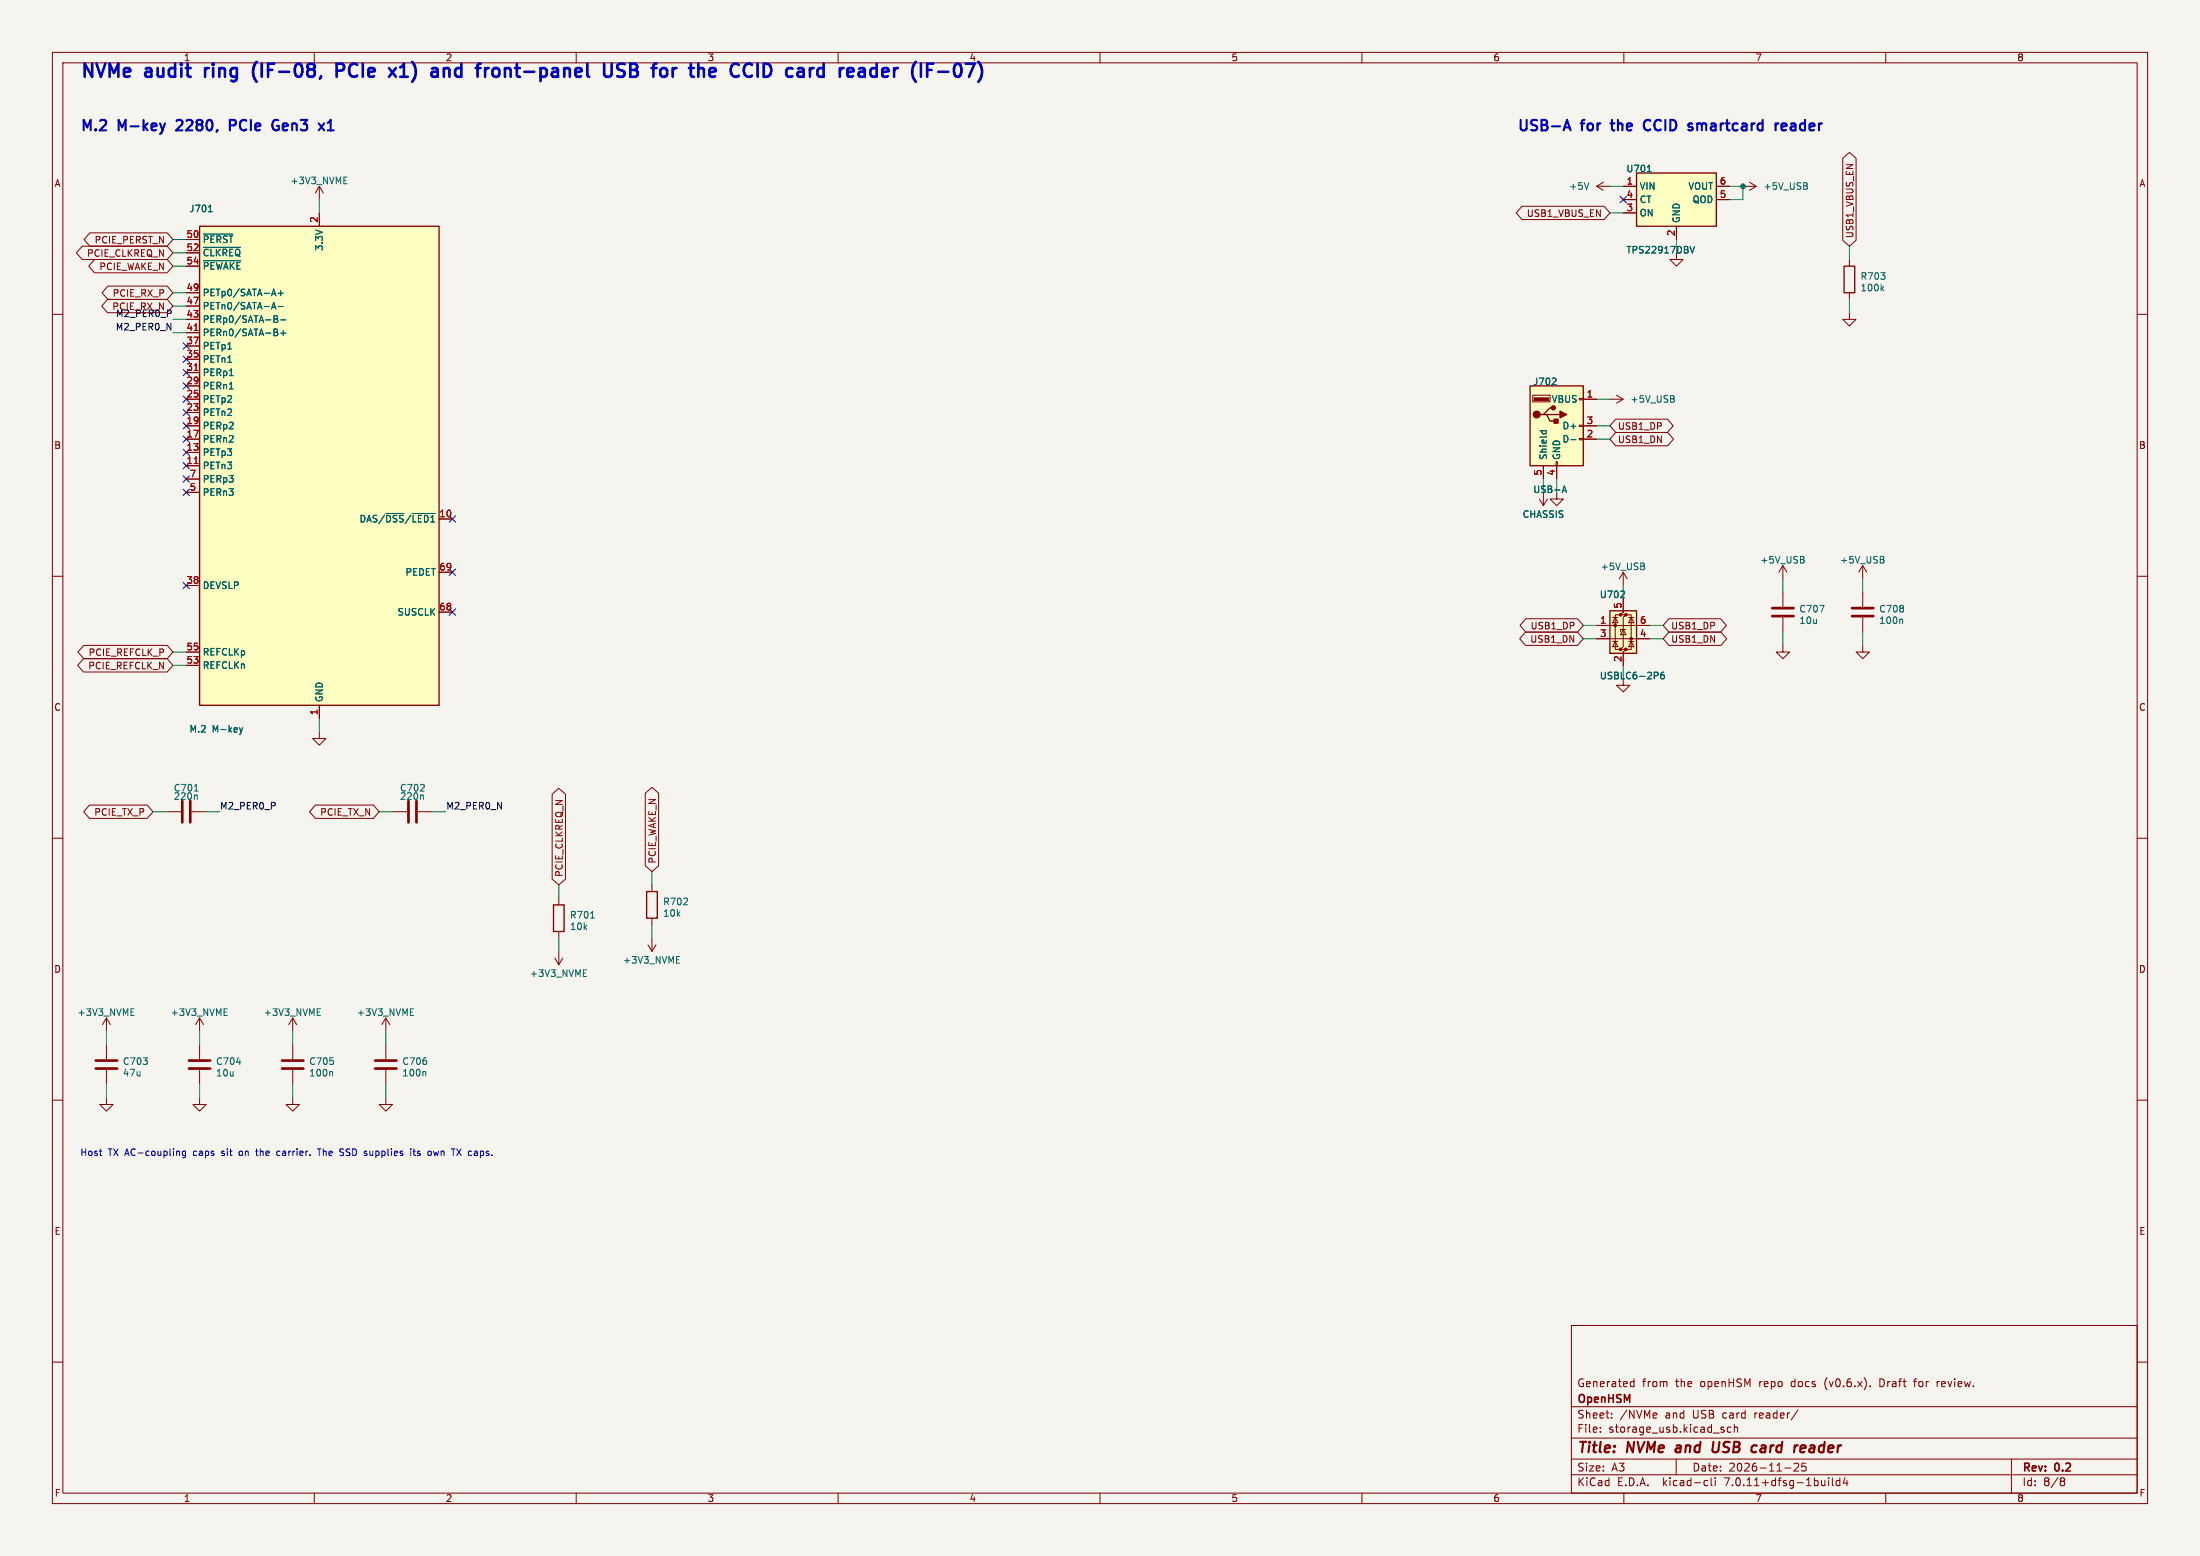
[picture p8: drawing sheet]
<svg xmlns="http://www.w3.org/2000/svg" width="420mm" height="297mm" viewBox="0 0 420 297" stroke-linecap="round" stroke-linejoin="round" font-family="sans-serif">
<path d="M0 0h420v297h-420z" fill="#f5f4ef" stroke="#f5f4ef" stroke-width=".19"/>
<g fill="none" stroke="#840000" stroke-width=".19">
<path d="M10 10h400v277h-400zM12 12h396v273h-396zM60 10v2M110 10v2M160 10v2M210 10v2M260 10v2M310 10v2M360 10v2M60.2 36.8l.8-1.2 .7 1.2M61 35.6v2.5M290.6 39.4h15.6l1.1 1.2-1.1 1.3h-15.6l-1.1-1.3z"/>
<path d="M304.8 35.6h2.5M306.1 34.8l-1.3 .8 1.3 .7M309.9 35.6h2.5M309.9 38.1h2.5M327.7 35.6h2.5M327.7 38.1h2.5M332.7 35.6h2.6M334 34.8l1.3 .8-1.3 .7M351.8 30.2l1.3-1.1 1.2 1.1v15.7l-1.2 1.1-1.3-1.1zM10 60h2M15.7 47h16.2l1.1 1.3-1.1 1.2h-16.2l-1.1-1.2zM17.1 44.4h14.8l1.1 1.3-1.1 1.3h-14.8l-1.1-1.3z"/>
<path d="M18.1 49.5h13.8l1.1 1.3-1.1 1.3h-13.8l-1.2-1.3zM20.5 57.1h11.4l1.1 1.3-1.1 1.3h-11.4l-1.1-1.3zM20.6 54.6h11.3l1.1 1.3-1.1 1.3h-11.3l-1.1-1.3zM35.6 58.4h2.5M35.6 55.9h2.5M35.6 45.7h2.5M35.6 48.3h2.5M35.6 50.8h2.5M61 40.6v2.6M309.9 40.6h2.5M320 48.3v1.2h1.3l-1.3 1.3-1.2-1.3h1.2M320 43.2v2.5"/>
<path d="M353.1 59.7v1.3h1.2l-1.2 1.2-1.3-1.2h1.3M353.1 49.5v1.3M353.1 55.9v1.3M408 60h2M35.6 78.7h2.5M35.6 76.2h2.5M35.6 73.7h2.5M35.6 71.1h2.5M35.6 68.6h2.5M35.6 66h2.5M35.6 63.5h2.5M35.6 61h2.5"/>
<path d="M292.6 75.4h3.3v1.3h-3.3zM301.5 76.1h.8v.2h-.8zM302.3 76.2h2.5M307.3 76.2h2.6M308.6 75.4l1.3 .8-1.3 .8M35.6 88.9h2.5M35.6 86.4h2.5M35.6 83.8h2.5M35.6 81.3h2.5M35.6 94h2.5M35.6 91.4h2.5M83.8 99.1h2.6"/>
<path d="M293.9 95.3l.7 1.2 .8-1.2M294.6 88.9v2.5M294.6 94v2.5M297.1 88.1h.2v.8h-.2zM297.2 94v1.3h1.2l-1.2 1.2-1.3-1.2h1.3M297.2 88.9v2.5M301.5 83.7h.8v.2h-.8zM301.5 81.2h.8v.2h-.8zM302.3 83.8h2.5M302.3 81.3h2.5M308.5 82.5h9.9l1.1 1.3-1.1 1.3h-9.9l-1.2-1.3zM308.5 80h9.8l1.1 1.3-1.1 1.3h-9.8l-1.2-1.3z"/>
<path d="M10 110h2M35.6 111.8h2.5M83.8 116.8h2.6M83.8 109.2h2.6M291.3 118.1h9.8l1.2 1.3-1.2 1.3h-9.8l-1.1-1.3zM304.8 119.4h10.2M307.8 117.9h1.1M308.4 117.9l.5 1h-1.1zM309.1 110.5l.8-1.3 .7 1.3M309.4 117.3h-1v6.7h1M309.9 114.3v2.5l-.5 .5h1l-.5 .6v5.5l-.5 .6h1l-.5 .5v2.5M309.9 109.2v2.6"/>
<path d="M310.4 117.3h1v6.7h-1M310.9 117.9h1M311.4 117.9l.5 1h-1zM318.6 118.1h9.9l1.1 1.3-1.1 1.3h-9.9l-1.1-1.3zM339.6 109.2l.8-1.2 .7 1.2M340.4 108v2.5M340.4 113v2.8M340.4 117.9v2.8M354.8 109.2l.8-1.2 .8 1.2M355.6 108v2.5M355.6 113v2.8M355.6 117.9v2.8"/>
<path d="M408 110h2M15.9 125.7h16l1.1 1.3-1.1 1.3h-16l-1.1-1.3zM16 123.2h15.9l1.1 1.3-1.1 1.2h-15.9l-1.1-1.2zM35.6 127h2.5M35.6 124.5h2.5M61 139.7v1.3h1.2l-1.2 1.2-1.3-1.2h1.3M61 134.6v2.6M291.2 120.6h9.9l1.2 1.3-1.2 1.3h-9.9l-1.1-1.3zM304.8 121.9h10.2M307.8 122.4h1.1M308.4 122.4l.5 1h-1.1zM309.9 120.1l.5 1.1h-1z"/>
<path d="M309.9 129.5v1.3h1.2l-1.2 1.3-1.3-1.3h1.3M310.4 120.1h-1v.4M310.9 122.4h1M311.4 122.4l.5 1h-1zM318.6 120.6h9.9l1.1 1.3-1.1 1.3h-9.9l-1.1-1.3zM340.4 123.2v1.3h1.2l-1.2 1.2-1.3-1.2h1.3M355.6 123.2v1.3h1.3l-1.3 1.2-1.3-1.2h1.3M10 160h2M17.1 153.7h11l1.1 1.2-1.1 1.3h-11l-1.1-1.3zM31.7 154.9h2.8M36.6 154.9h2.8M60.2 153.7h11.1l1.1 1.2-1.1 1.3h-11.1l-1.1-1.3z"/>
<path d="M74.9 154.9h2.8M79.8 154.9h2.7M105.4 151.6l1.3-1.1 1.3 1.1v16.2l-1.3 1.1-1.3-1.1zM123.2 151.4l1.3-1.1 1.2 1.1v13.9l-1.2 1.1-1.3-1.1zM408 160h2M106.7 171.5v1.2M106.7 177.8v1.3M124.5 168.9v1.3M124.5 175.3v1.2M124.5 179.1v2.5M19.6 195.6l.7-1.3 .8 1.3M20.3 194.3v2.6"/>
<path d="M20.3 199.4v2.8M37.3 195.6l.8-1.3 .8 1.3M38.1 194.3v2.6M38.1 199.4v2.8M55.1 195.6l.8-1.3 .7 1.3M55.9 194.3v2.6M55.9 199.4v2.8M72.9 195.6l.8-1.3 .7 1.3M73.7 194.3v2.6M73.7 199.4v2.8M105.9 182.9l.8 1.3 .7-1.3M106.7 181.6v2.6"/>
<path d="M123.7 180.3l.8 1.3 .7-1.3M10 210h2M20.3 209.6v1.2h1.3l-1.3 1.3-1.3-1.3h1.3M20.3 204.2v2.8M38.1 209.6v1.2h1.3l-1.3 1.3-1.3-1.3h1.3M38.1 204.2v2.8M55.9 209.6v1.2h1.2l-1.2 1.3-1.3-1.3h1.3M55.9 204.2v2.8M73.7 209.6v1.2h1.2l-1.2 1.3-1.3-1.3h1.3M73.7 204.2v2.8M408 210h2M10 260h2"/>
<path d="M300 253h108v32h-108zM408 260h2M300 278.5h108M300 274.5h108M300 268.5h108M305.5 273.2v.2M305.5 272.5v.1M307.7 270.5v.2M307.7 269.8v.1M311.4 264.6h.5M311.4 263.8h.5M311.9 263.2v1.5"/>
<path d="M316.2 269.8l.1 .2-.7 .2M320 278.5v3M328.9 272.9l.3 .2-.3 .3M328.9 272.4l.2 .1M330.4 272.5l-.4-.1-.3 .3 .2 .6h.5M331.1 272.5l.2-.1 .4 .1v.9M331.1 271.9v1.5M342.5 279.4l.6-.1 .2 .1 .1 .3-1 1.1h1M343.2 269.1l-1.3 1.9M344.7 279.3h-.7l-.1 .7 .3-.1h.5l.1 .2-.1 .5-.2 .2-.6-.2M357 264.5v.2M359.2 263.2h-.3v1.5h.3"/>
<path d="M365.3 263.7h.6M365.7 263.2l-.2 .2v1.3M369.8 263.7v1M370.2 263.7l-.3 .1-.1 .2M384 278.5v6.5M60 285v2M110 285v2M160 285v2M210 285v2M260 285v2M300 281.5h108M310 285v2"/>
<path d="M325.6 282.6l.4 .1M326 283.5l-.4 .1M326.7 282.1v1.3l.2 .2M327.4 282.1v.1M327.4 282.6v1M340.7 280.2h1.2M349.1 282.1v.1M349.1 282.6v1M349.8 282.1v1.3l.2 .2M351.2 282.7l-.4-.1-.3 .3 .2 .6h.5M351.2 282.1v1.5M352.2 282l-.3 1.1h.9"/>
<path d="M352.6 282.6v1M360 285v2M393.6 282.1h.3l.3 .3-.3 .3M393.6 282.7h.3M393.9 282.7l.2 .2 .1 .4-.3 .3h-.3"/>
</g>
<path d="M320 276.5l-.2 .4 .3 .3M327.1 275.2l-.2 1.6 .2 .3a.67 .67 0 0 0 .8-.1M336.2 276.5l-.1 .6M343.9 276l.6-.1 .1 .1 .1 .3-1 .2M344.5 277.1l-.6 .1" fill="none" stroke="#840000" stroke-width=".4"/>
<g fill="none" stroke="#840000" stroke-width=".51">
<path d="M338.3 117.6h4.1M338.3 116.1h4.1M353.6 117.6h4M353.6 116.1h4M34.8 152.9v4.1M36.3 152.9v4.1M78 152.9v4.1M79.5 152.9v4.1M18.3 204h4.1M18.3 202.4h4.1M36.1 204h4M36.1 202.4h4"/>
<path d="M53.8 204h4.1M53.8 202.4h4.1M71.6 204h4.1M71.6 202.4h4.1"/>
</g>
<g fill="none" stroke="#006464" stroke-width=".19">
<path d="M65.6 34.4h.5M65.6 35.1h.7M65.6 33.8h.7M303.3 34.9l-.4 1.2M314.5 32.8h.7M344.8 35.5l.3 .2-.1 .3-.2 .1M344.9 34.9l.1 .2-.1 .3M38.8 44.7h5.6M38.8 47.2h7.1M38.8 49.8h7.2M39.8 40.4h.7M51.8 59l.5-1.3 .4 1.3"/>
<path d="M52 58.6h.6M52 56.1h.6M52.3 55.2l.4 1.3M53.1 58.5h1M53.1 56h1M53.6 55.5v1M322.6 47l.5 1.3 .4-1.3M359.2 55l.4 .5M359.6 54.7l-.5 .5M43.8 74.2h.7M43.8 71.7h.7M52.3 60.3h.4l.3 .2-.3 .4 .3 .1v.3l-.2 .2h-.5z"/>
<path d="M52.3 62.8l.6 .1 .1 .3-.3 .2M52.3 63.4h.4M52.3 60.9h.4M52.7 63.4l.3 .3v.3l-.7 .1M53.6 63.6h1M53.6 61.1h1M54.1 63.1v1M296.9 72.2l.2 .2-.1 .3-.7 .7h.8M319.4 76.1l.3 .3-.1 .3-.2 .1M319.5 75.6l.1 .2-.1 .3M73.7 98h3.4M78.7 98h4.4"/>
<path d="M293.9 82.2h1.3M294.4 82.2v.4M295.2 82.2v.4M298.2 94l.4-1.3 .5 1.3M298.3 93.7h.6M299.9 83.9h.9M309.3 114.1h.8M310.1 112.9v.5M313.7 108.1l.3 .2-.1 .3-.2 .1M313.8 107.5l.1 .2-.1 .3M344.1 106.8l.3 .2v.3l-.2 .2M344.3 106.3l.1 .1-.1 .3"/>
<path d="M347.4 115.5h.8l-.5 1.3M359.4 106.8l.3 .2-.1 .3-.2 .2M359.5 106.3l.1 .1-.1 .3M363 118.2l.2 .2v.6M45.7 138.9l.3 .8M46 139.7l-.1 .3M46.3 138.9l-.3 .8M316.4 128.4l.1 .2-.1 .3M317.6 128.3l-.3 .1-.2 .2-.1 .7 .3 .3 .4-.1v-.5l-.1-.1-.3-.1-.3 .2M37.1 151h.7M37.5 151.7l.1 .2v.7M80.8 151.9v.7"/>
<path d="M112.7 175.2h.8M25 193.2h.4M25 193.8h.6M25 192.6h.6M42.8 193.2h.4M42.8 193.8h.6M42.8 192.6h.6M60.6 193.2h.4M60.6 193.8h.6M60.6 192.6h.6M78.3 193.2h.5M78.3 193.8h.7"/>
<path d="M78.3 192.6h.7M111.4 185.7h.4M111.4 186.4h.6M111.4 185.1h.6M129.1 183.2h.5M129.1 183.8h.7M129.1 182.6h.7M45.2 202.8h.8M63.3 204.5l.2 .2v.7M81.1 204.5l.2 .2v.7"/>
</g>
<g fill="#ffffc2" stroke="#ffffc2" stroke-width=".19">
<path d="M312.4 33h15.3v10.2h-15.3z"/>
<path d="M38.1 43.2h45.7v91.4h-45.7z"/>
<path d="M292.1 73.7h10.2v15.2h-10.2z"/>
<path d="M307.3 116.6h5.1v8.1h-5.1z"/>
</g>
<path d="M312.4 33h15.3v10.2h-15.3zM38.1 43.2h45.7v91.4h-45.7zM352 50.8h2.1v5.1h-2.1zM292.1 73.7h10.2v15.2h-10.2zM294.6 79.1h.7l.6 1.3h1.3M295.3 79.1h2.5M296.5 77.9h-.6l-1.3 1.2h-.6M307.3 116.6h5.1v8.1h-5.1zM105.7 172.7h2v5.1h-2zM123.4 170.2h2.1v5.1h-2.1z" fill="none" stroke="#840000" stroke-width=".25"/>
<path d="M37.1 70.7h.7M37.1 63.1h.7M37.1 88.5h.7" fill="none" stroke="#a90000" stroke-width=".19"/>
<g fill="#840000" stroke="#840000" stroke-width=".25">
<path d="M297.8 78.5l1.3 .6-1.3 .7z"/>
<path d="M296.7 80h.7v.8h-.7z"/>
<circle cx="293.4" cy="79.1" r=".63"/>
<circle cx="296.5" cy="77.9" r=".38"/>
</g>
<g fill="#840000" stroke="#840000" stroke-width=".19">
<path d="M292.9 75.9h2.8v.6h-2.8z"/>
<circle cx="308.4" cy="119.4" r=".25"/>
<circle cx="309.4" cy="124" r=".25"/>
<circle cx="309.4" cy="117.3" r=".25"/>
<circle cx="310.4" cy="124" r=".25"/>
<circle cx="310.4" cy="117.3" r=".25"/>
<circle cx="311.4" cy="121.9" r=".25"/>
</g>
<g fill="none" stroke="#0000c2" stroke-width=".4">
<path d="M33.8 23l-.1 .1M34.7 23.7l-1.1 1.2h1.2M44.8 23l-.9-.1v2M44.8 23.8l-.9 .1M52.4 23h.7M52.8 24h.4v.7a.7 .7 0 0 1-.8 .1M62.6 24.9h1.1M62.6 23.5l.5-.6v2M298.7 24.3h.9M299.2 22.9l.6 2M307.4 23.6h.8M315 23a.92 .92 0 0 0-1.1 .3 .92 .92 0 0 0 0 1.1 .69 .69 0 0 0 1.1 .4"/>
<path d="M339.5 23.6l-.4 .1M340.1 24.2l1-.2-.1-.4h-.6l-.3 .2 .1 1h.8"/>
</g>
<g fill="none" stroke="#0000c2" stroke-width=".5">
<path d="M39.1 13v1.7M39.3 13.2l-.2 .3M49 11.8a2.87 2.87 0 0 0 0 3.8M64.3 13.5h.9a.68 .68 0 0 0 .5-.7 .68 .68 0 0 0-.5-.6h-.9v2.5M76.4 14.7h1.4M76.4 12.9l.7-.7v2.5M84.7 13v1.7M84.7 13.2a.62 .62 0 0 1 1.1 .1v1.4M94.5 13a.68 .68 0 0 1 .8 .5v.7a.68 .68 0 0 1-.8 .5M116.8 12.2v2l-.5 .5M119.3 12.3l-1-.1a.61 .61 0 0 0-.5 .6 .61 .61 0 0 0 .5 .5 .91 .91 0 0 1 1 .6 .64 .64 0 0 1-.5 .8l-1-.2M120.3 13.3h.9"/>
<path d="M121.2 13.3l.3 .2M121.5 12.4l-.3-.2h-.9v2.5l1.2-.2M121.5 13.1l-.3 .2M131.5 13h1M140 12.3a1.56 1.56 0 0 0 0 2.2M170.7 13v1.7M171.4 13a.64 .64 0 0 0-.7 .5M184.4 12.2h1.6l-1 2.5"/>
</g>
<g fill="none" stroke="#0000c2" stroke-width=".19">
<path d="M34.1 219.7l.2 .2v.7M35.4 219.7v1l-.2 .3-.3-.1M35.4 219.8l-.3-.1-.3 .3 .1 .5h.5M45.8 219.8l-.2 .2 .2 .5M48.8 219.7h.5M49 219.3v1.1l.3 .2M53.4 219.8l-.3-.1-.3 .3 .2 .5h.4M60.6 219.3h.7M60.9 219.3v1.3M65.4 219.3l.2 .1M78.4 219.3v.1M78.4 219.7v.9"/>
<path d="M78.8 219.7h.5M79 219.3v1.1l.3 .2M79.9 219.7l-.2 .2 .2 .2M82.8 219.7l.2 .9 .3-.6M87.2 219.3l.8 1.3M88 219.3l-.8 1.3M65.5 220.1v.3M79.7 220.5l.1 .1"/>
</g>
<g fill="none" stroke="#009600" stroke-width=".19">
<path d="M61 38.1v2.5M307.3 35.6h2.6M330.2 35.6h2.5v2.5h-2.5M33 48.3h2.6M33 50.8h2.6M33 45.7h2.6M33 55.9h2.6M33 58.4h2.6M307.3 40.6h2.6M320 45.7v2.6M353.1 47v2.5M353.1 57.2v2.5"/>
<path d="M33 63.5h2.6M33 61h2.6M304.8 76.2h2.5M294.6 91.4v2.6M297.2 91.4v2.6M304.8 81.3h2.5M304.8 83.8h2.5M302.3 119.4h2.5M309.9 111.8v2.5M315 119.4h2.5M340.4 110.5v2.5M355.6 110.5v2.5"/>
<path d="M33 127h2.6M33 124.5h2.6M61 137.2v2.5M302.3 121.9h2.5M309.9 127v2.5M315 121.9h2.5M340.4 120.7v2.5M355.6 120.7v2.5M29.2 154.9h2.5M39.4 154.9h2.5M72.4 154.9h2.5M82.5 154.9h2.6"/>
<path d="M106.7 168.9v2.6M106.7 179.1v2.5M124.5 166.4v2.5M124.5 176.5v2.6M20.3 196.9v2.5M38.1 196.9v2.5M55.9 196.9v2.5M73.7 196.9v2.5M20.3 207v2.6M38.1 207v2.6M55.9 207v2.6M73.7 207v2.6"/>
</g>
<g fill="none" stroke="#000084" stroke-width=".19">
<path d="M309.3 37.5l1.2 1.2M310.5 37.5l-1.2 1.2M35 75.6l1.2 1.2M35 78.1l1.2 1.2M35 73.1l1.2 1.2M35 70.5l1.2 1.2M35 65.4l1.2 1.2M35 68l1.2 1.2M36.2 75.6l-1.2 1.2M36.2 78.1l-1.2 1.2M36.2 73.1l-1.2 1.2M36.2 70.5l-1.2 1.2"/>
<path d="M36.2 65.4l-1.2 1.2M36.2 68l-1.2 1.2M35 93.4l1.2 1.2M35 80.7l1.2 1.2M35 83.2l1.2 1.2M35 90.8l1.2 1.2M35 85.8l1.2 1.2M35 88.3l1.2 1.2M36.2 93.4l-1.2 1.2M36.2 80.7l-1.2 1.2M36.2 83.2l-1.2 1.2M36.2 90.8l-1.2 1.2"/>
<path d="M36.2 85.8l-1.2 1.2M36.2 88.3l-1.2 1.2M85.8 98.5l1.2 1.2M87 98.5l-1.2 1.2M35 111.2l1.2 1.2M36.2 111.2l-1.2 1.2M85.8 116.2l1.2 1.2M85.8 108.6l1.2 1.2M87 116.2l-1.2 1.2M87 108.6l-1.2 1.2"/>
</g>
<circle cx="332.7" cy="35.6" r=".46" fill="#009600" stroke="#009600" stroke-width=".19"/>
<g font-size="3.5" fill="#0000c2">
<text x="15.2" y="15">NVMe</text>
<text x="27.9" y="15">audit</text>
<text x="40.2" y="15">ring</text>
<text x="50.4" y="15">(IF-08,</text>
<text x="67.3" y="15">PCIe</text>
<text x="78.6" y="15">x1)</text>
<text x="87.5" y="15">and</text>
<text x="97.2" y="15">front-panel</text>
<text x="122.4" y="15">USB</text>
<text x="132.8" y="15">for</text>
<text x="141" y="15">the</text>
<text x="149.7" y="15">CCID</text>
<text x="161.3" y="15">card</text>
<text x="172.4" y="15">reader</text>
<text x="187.2" y="15">(IF-07)</text>
</g>
<g font-size="2.8" fill="#0000c2">
<text x="15.2" y="25.2">M.2</text>
<text x="22.7" y="25.2">M-key</text>
<text x="34.6" y="25.2">2280,</text>
<text x="45.5" y="25.2">PCIe</text>
<text x="54.5" y="25.2">Gen3</text>
<text x="289.6" y="25.2">USB-A</text>
<text x="302.1" y="25.2">for</text>
<text x="308.6" y="25.2">the</text>
<text x="315.6" y="25.2">CCID</text>
<text x="324.9" y="25.2">smartcard</text>
<text x="342.2" y="25.2">reader</text>
</g>
<g font-size="2.8" fill="#840000">
<text x="301" y="277.9">Title:</text>
<text x="310.6" y="277.9">NVMe</text>
<text x="320.8" y="277.9">and</text>
<text x="328.5" y="277.9">USB</text>
<text x="336.9" y="277.9">card</text>
<text x="345.7" y="277.9">reader</text>
</g>
<g font-size="2.1" fill="#840000">
<text x="301" y="268.2">OpenHSM</text>
<text x="301" y="265">Generated</text>
<text x="313.5" y="265">from</text>
<text x="319.9" y="265">the</text>
<text x="324.7" y="265">openHSM</text>
<text x="336.1" y="265">repo</text>
<text x="342.3" y="265">docs</text>
<text x="348.9" y="265">(v0.6.x).</text>
<text x="359.5" y="265">Draft</text>
<text x="366.3" y="265">for</text>
<text x="370.8" y="265">review.</text>
<text x="301" y="273.7">File:</text>
<text x="301" y="271">Sheet:</text>
<text x="307.1" y="273.7">storage_usb.kicad_sch</text>
<text x="309.2" y="271">/NVMe</text>
<text x="317.9" y="271">and</text>
<text x="323.3" y="271">USB</text>
<text x="329.1" y="271">card</text>
<text x="335.3" y="271">reader/</text>
<text x="301" y="281.1">Size:</text>
<text x="307.6" y="281.1">A3</text>
<text x="323" y="281.1">Date:</text>
<text x="330" y="281.1">2026-11-25</text>
<text x="386" y="281.3">Rev:</text>
<text x="392.4" y="281.3">0.2</text>
<text x="301" y="283.9">KiCad</text>
<text x="308.7" y="283.9">E.D.A.</text>
<text x="317.6" y="283.9">kicad-cli</text>
<text x="329.5" y="283.9">7.0.11+dfsg-1build4</text>
<text x="386" y="283.9">Id:</text>
<text x="390.1" y="283.9">8/8</text>
</g>
<g font-size="1.8" fill="#0000c2">
<text x="35" y="11.9">1</text>
<text x="15.2" y="220.7">Host</text>
<text x="20.6" y="220.7">TX AC-coupling</text>
<text x="37.2" y="220.7">caps</text>
<text x="42.8" y="220.7">sit</text>
<text x="46.3" y="220.7">on</text>
<text x="49.8" y="220.7">the</text>
<text x="53.9" y="220.7">carrier.</text>
<text x="62" y="220.7">The</text>
<text x="66.4" y="220.7">SSD supplies</text>
<text x="80.2" y="220.7">its</text>
<text x="83.8" y="220.7">own</text>
<text x="88.6" y="220.7">TX caps.</text>
</g>
<g font-size="1.8" fill="#840000">
<text x="85" y="11.9">2</text>
<text x="135" y="11.9">3</text>
<text x="185" y="11.9">4</text>
<text x="235" y="11.9">5</text>
<text x="285" y="11.9">6</text>
<text x="335" y="11.9">7</text>
<text x="385" y="11.9">8</text>
<text x="10.3" y="35.9">A</text>
<text x="408.3" y="35.9">A</text>
<text x="291.4" y="41.6">USB1_VBUS_EN</text>
<text x="18" y="46.7">PCIE_PERST_N</text>
<text x="354" y="45.6" transform="rotate(-90 354 45.6)">USB1_VBUS_EN</text>
<text x="16.5" y="49.2">PCIE_CLKREQ_N</text>
<text x="18.9" y="51.8">PCIE_WAKE_N</text>
<text x="21.4" y="56.8">PCIE_RX_P</text>
<text x="308.8" y="82.2">USB1_DP</text>
<text x="10.3" y="85.9">B</text>
<text x="308.8" y="84.8">USB1_DN</text>
<text x="408.2" y="85.9">B</text>
<text x="16.8" y="125.4">PCIE_REFCLK_P</text>
<text x="292" y="122.9">USB1_DN</text>
<text x="292.1" y="120.3">USB1_DP</text>
<text x="318.9" y="122.9">USB1_DN</text>
<text x="318.9" y="120.3">USB1_DP</text>
<text x="16.8" y="128">PCIE_REFCLK_N</text>
<text x="10.3" y="135.9">C</text>
<text x="408.2" y="135.9">C</text>
<text x="17.9" y="155.9">PCIE_TX_P</text>
<text x="61" y="155.9">PCIE_TX_N</text>
<text x="107.6" y="167.5" transform="rotate(-90 107.6 167.5)">PCIE_CLKREQ_N</text>
<text x="125.4" y="164.9" transform="rotate(-90 125.4 164.9)">PCIE_WAKE_N</text>
<text x="10.3" y="185.9">D</text>
<text x="408.2" y="185.9">D</text>
<text x="10.3" y="235.9">E</text>
<text x="408.3" y="235.9">E</text>
<text x="10.3" y="285.9">F</text>
<text x="35" y="286.9">1</text>
<text x="85" y="286.9">2</text>
<text x="135" y="286.9">3</text>
<text x="185" y="286.9">4</text>
<text x="235" y="286.9">5</text>
<text x="285" y="286.9">6</text>
<text x="335" y="286.9">7</text>
<text x="385" y="286.9">8</text>
<text x="408.3" y="285.9">F</text>
</g>
<g font-size="1.8" fill="#006464">
<text x="55.3" y="35.4">+3V3_NVME</text>
<text x="310.4" y="33.1">U701</text>
<text x="36.1" y="40.7">J701</text>
<text x="299.5" y="36.4">+5V</text>
<text x="312.9" y="36.4">VIN</text>
<text x="312.9" y="41.5">ON</text>
<text x="312.9" y="39">CT</text>
<text x="322.2" y="36.4">VOUT</text>
<text x="323" y="39">QOD</text>
<text x="336.5" y="36.4">+5V_USB</text>
<text x="38.6" y="46.6">~{PERST}</text>
<text x="320.9" y="42.7" transform="rotate(-90 320.9 42.7)">GND</text>
<text x="38.6" y="49.1">~{CLKREQ}</text>
<text x="38.6" y="51.7">~{PEWAKE}</text>
<text x="61.8" y="48" transform="rotate(-90 61.8 48)">3.3V</text>
<text x="310.4" y="48.6">TPS22917DBV</text>
<text x="355.1" y="53.6">R703</text>
<text x="38.6" y="59.3">PETn0/SATA-A-</text>
<text x="38.6" y="56.7">PETp0/SATA-A+</text>
<text x="355.1" y="55.8">100k</text>
<text x="38.6" y="64.4">PERn0/SATA-B+</text>
<text x="38.6" y="61.8">PERp0/SATA-B-</text>
<text x="38.6" y="72">PERp1</text>
<text x="38.6" y="69.4">PETn1</text>
<text x="38.6" y="66.9">PETp1</text>
<text x="38.6" y="77.1">PETp2</text>
<text x="38.6" y="74.5">PERn1</text>
<text x="292.6" y="73.7">J702</text>
<text x="296.1" y="77.1">VBUS</text>
<text x="311.1" y="77.1">+5V_USB</text>
<text x="38.6" y="82.1">PERp2</text>
<text x="38.6" y="79.6">PETn2</text>
<text x="298.2" y="82.1">D+</text>
<text x="38.6" y="89.8">PETn3</text>
<text x="38.6" y="87.2">PETp3</text>
<text x="38.6" y="84.7">PERn2</text>
<text x="295.5" y="87.9" transform="rotate(-90 295.5 87.9)">Shield</text>
<text x="298" y="87.9" transform="rotate(-90 298 87.9)">GND</text>
<text x="298.2" y="84.7">D-</text>
<text x="38.6" y="94.8">PERn3</text>
<text x="38.6" y="92.3">PERp3</text>
<text x="292.6" y="94.3">USB-A</text>
<text x="68.5" y="99.9">DAS/~{DSS}/~{LED1}</text>
<text x="290.6" y="99">CHASSIS</text>
<text x="335.9" y="107.8">+5V_USB</text>
<text x="351.2" y="107.8">+5V_USB</text>
<text x="38.6" y="112.6">DEVSLP</text>
<text x="77.3" y="110.1">PEDET</text>
<text x="305.5" y="109">+5V_USB</text>
<text x="75.8" y="117.7">SUSCLK</text>
<text x="305.3" y="114.4">U702</text>
<text x="343.4" y="117.1">C707</text>
<text x="343.4" y="119.3">10u</text>
<text x="358.6" y="117.1">C708</text>
<text x="358.6" y="119.3">100n</text>
<text x="38.6" y="125.3">REFCLKp</text>
<text x="38.6" y="127.9">REFCLKn</text>
<text x="305.3" y="129.9">USBLC6-2P6</text>
<text x="61.8" y="134.1" transform="rotate(-90 61.8 134.1)">GND</text>
<text x="36.1" y="140">M.2</text>
<text x="40.5" y="140">M-key</text>
<text x="33.1" y="151.3">C701</text>
<text x="33.1" y="152.9">220n</text>
<text x="76.2" y="151.3">C702</text>
<text x="76.2" y="152.9">220n</text>
<text x="126.5" y="173">R702</text>
<text x="108.7" y="175.5">R701</text>
<text x="108.7" y="177.7">10k</text>
<text x="126.5" y="175.2">10k</text>
<text x="118.8" y="184.1">+3V3_NVME</text>
<text x="101" y="186.7">+3V3_NVME</text>
<text x="14.7" y="194.1">+3V3_NVME</text>
<text x="32.5" y="194.1">+3V3_NVME</text>
<text x="50.2" y="194.1">+3V3_NVME</text>
<text x="68" y="194.1">+3V3_NVME</text>
<text x="23.4" y="203.5">C703</text>
<text x="41.1" y="203.5">C704</text>
<text x="58.9" y="203.5">C705</text>
<text x="76.7" y="203.5">C706</text>
<text x="23.4" y="205.7">47u</text>
<text x="41.1" y="205.7">10u</text>
<text x="58.9" y="205.7">100n</text>
<text x="76.7" y="205.7">100n</text>
</g>
<g font-size="1.8" fill="#a90000">
<text x="310.4" y="35.3">1</text>
<text x="328.2" y="35.3">6</text>
<text x="310.4" y="40.4">3</text>
<text x="310.4" y="37.8">4</text>
<text x="328.2" y="37.8">5</text>
<text x="35.5" y="45.5">50</text>
<text x="60.7" y="42.6" transform="rotate(-90 60.7 42.6)">2</text>
<text x="319.8" y="45.2" transform="rotate(-90 319.8 45.2)">2</text>
<text x="35.5" y="48">52</text>
<text x="35.5" y="50.5">54</text>
<text x="35.5" y="58.2">47</text>
<text x="35.5" y="55.6">49</text>
<text x="35.5" y="65.8">37</text>
<text x="35.5" y="63.2">41</text>
<text x="35.5" y="60.7">43</text>
<text x="35.5" y="70.9">31</text>
<text x="35.5" y="68.3">35</text>
<text x="35.5" y="75.9">25</text>
<text x="35.5" y="73.4">29</text>
<text x="302.8" y="75.9">1</text>
<text x="35.5" y="83.6">17</text>
<text x="35.5" y="81">19</text>
<text x="35.5" y="78.5">23</text>
<text x="302.8" y="83.6">2</text>
<text x="302.8" y="81">3</text>
<text x="35.5" y="88.6">11</text>
<text x="35.5" y="86.1">13</text>
<text x="36.1" y="93.7">5</text>
<text x="36.1" y="91.2">7</text>
<text x="294.4" y="90.9" transform="rotate(-90 294.4 90.9)">5</text>
<text x="296.9" y="90.9" transform="rotate(-90 296.9 90.9)">4</text>
<text x="83.8" y="98.8">10</text>
<text x="35.5" y="111.5">38</text>
<text x="83.8" y="109">69</text>
<text x="83.8" y="116.6">68</text>
<text x="305.4" y="119.1">1</text>
<text x="309.6" y="116.3" transform="rotate(-90 309.6 116.3)">5</text>
<text x="313" y="119.1">6</text>
<text x="35.5" y="124.2">55</text>
<text x="305.4" y="121.7">3</text>
<text x="313" y="121.7">4</text>
<text x="35.5" y="126.7">53</text>
<text x="309.6" y="126.4" transform="rotate(-90 309.6 126.4)">2</text>
<text x="60.7" y="136.6" transform="rotate(-90 60.7 136.6)">1</text>
</g>
<g font-size="1.8" fill="#0f0f0f">
<text x="21.3" y="59.4">PCIE_RX_N</text>
<text x="22" y="63.2">M2_PER0_N</text>
<text x="22.1" y="60.6">M2_PER0_P</text>
<text x="41.9" y="154.6">M2_PER0_P</text>
<text x="85.1" y="154.6">M2_PER0_N</text>
</g>
</svg>
